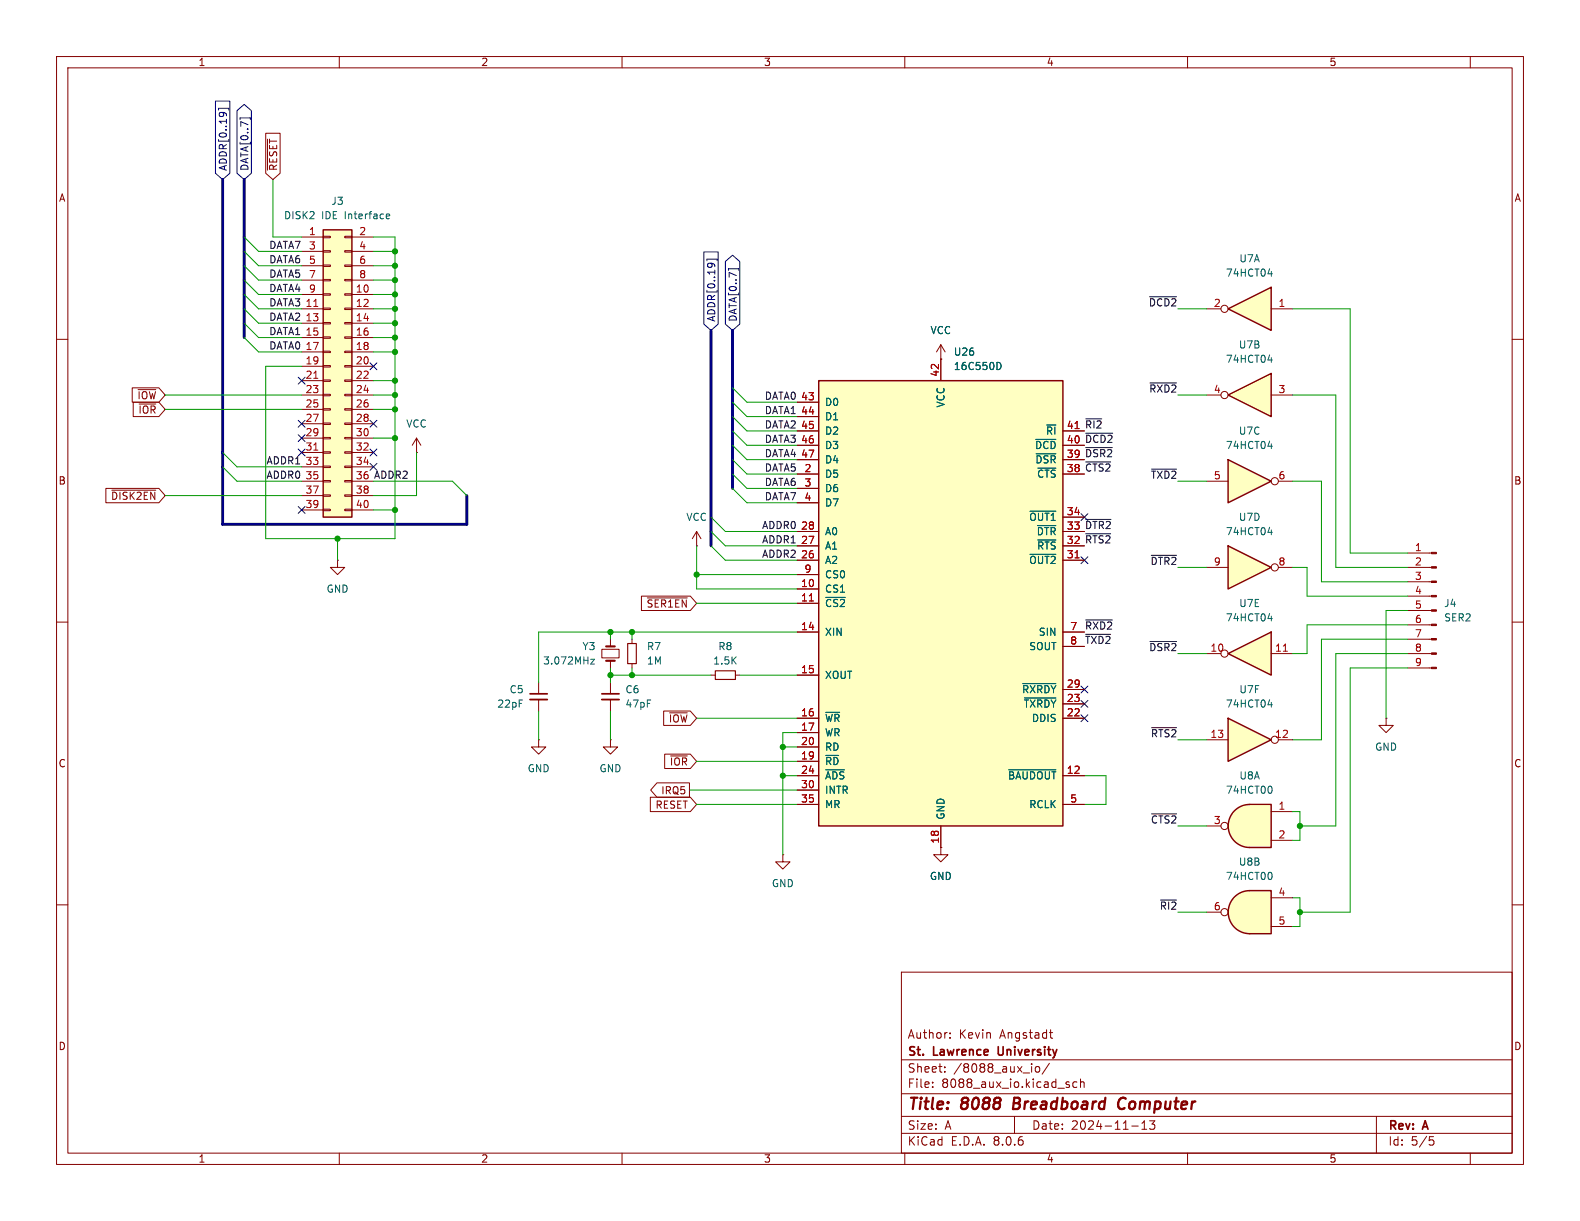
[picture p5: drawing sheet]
<svg xmlns="http://www.w3.org/2000/svg" width="279mm" height="216mm" viewBox="0 0 279 216" stroke-linecap="round" stroke-linejoin="round" font-family="sans-serif">
<g fill="none" stroke="#840000" stroke-width=".18">
<path d="M10 10h259.4v195.9h-259.4zM12 12h255.4v191.9h-255.4zM60 10v2M110 10v2M160 10v2M210 10v2M260 10v2M10 60h2M267.4 60h2M59.7 99.1v1.2h1.3l-1.3 1.3-1.3-1.3h1.3M59.7 99.1h.1M123.2 96.5h.1"/>
<path d="M123.2 94l-.8 1.3M123.2 94v2.5M123.2 94l.8 1.3M10 110h2M267.4 110h2M10 160h2M267.4 160h2M159.4 171.9h108v32h-108zM159.4 197.4h108M159.4 193.4h108M159.4 187.4h108M164.9 192.1v.2"/>
<path d="M164.9 191.4v.1M167.1 189.4v.2M167.1 188.7v.1M168 183.4v.2M168 182.7v.1M179.4 197.4v3M183.1 188.7l.3-.1 .4 .1 .1 .6-.2 .2-.3 .1-.3-.2zM185.6 182.6h.5M185.6 188l-1.3 1.9M185.8 183.4l.3 .2M188.7 191.8l.4 .1v.2l-.2 .2h-.3M188.7 191.3l.4 .1"/>
<path d="M190.4 191.4l-.4-.1-.3 .3v.4l.2 .2h.5M191.1 191.4l.2-.1 .3 .1 .1 .9M191.1 190.8v1.5M200.1 199.1h1.2M201.9 199.7h.9M201.9 198.6l.5-.4v1.5M204.2 198.2l-.5 .6 .4 .1v.6l-.2 .2h-.4l-.2-.2M243.4 197.4v6.5M60 203.9v2M110 203.9v2M159.4 200.4h108M160 203.9v2"/>
<path d="M210 203.9v2M252.8 201h.7M252.9 201.6h.4l.3 .2-.2 .6-.5 .1M260 203.9v2"/>
</g>
<path d="M179.4 194.1l-.3 2h.8M198.7 194.1a1.13 1.13 0 0 0-.9 .7 1.13 1.13 0 0 0 .2 1.2l.3 .1 .5-.1" fill="none" stroke="#840000" stroke-width=".4"/>
<path d="M176.5 185.1l.1 1.3" fill="none" stroke="#840000" stroke-width=".3"/>
<path d="M57.1 40.6h5.1v50.8h-5.1z" fill="#ffffc2"/>
<g fill="none" stroke="#840000" stroke-width=".18">
<path d="M53.3 41.9h3.8M53.3 52.1h3.8M53.3 54.6h3.8M53.3 57.2h3.8M53.3 59.7h3.8M53.3 44.5h3.8M53.3 47h3.8M53.3 49.5h3.8M57.1 59.6h1.3v.2h-1.3zM57.1 57h1.3v.3h-1.3zM57.1 54.5h1.3v.2h-1.3zM57.1 51.9h1.3v.3h-1.3z"/>
<path d="M57.1 49.4h1.3v.3h-1.3zM57.1 46.9h1.3v.2h-1.3zM57.1 44.3h1.3v.3h-1.3zM57.1 41.8h1.3v.2h-1.3zM61 59.6h1.2v.2h-1.2zM61 57h1.2v.3h-1.2zM61 54.5h1.2v.2h-1.2zM61 51.9h1.2v.3h-1.2zM61 49.4h1.2v.3h-1.2zM61 46.9h1.2v.2h-1.2zM61 44.3h1.2v.3h-1.2zM61 41.8h1.2v.2h-1.2z"/>
<path d="M62.2 41.9h3.8M62.2 52.1h3.8M62.2 54.6h3.8M62.2 57.2h3.8M62.2 59.7h3.8M62.2 44.5h3.8M62.2 47h3.8M62.2 49.5h3.8M53.3 62.2h3.8M53.3 64.8h3.8M53.3 67.3h3.8M53.3 69.9h3.8"/>
<path d="M53.3 72.4h3.8M53.3 74.9h3.8M53.3 77.5h3.8M57.1 79.9h1.3v.2h-1.3zM57.1 77.3h1.3v.3h-1.3zM57.1 74.8h1.3v.3h-1.3zM57.1 72.3h1.3v.2h-1.3zM57.1 69.7h1.3v.3h-1.3zM57.1 67.2h1.3v.2h-1.3zM57.1 64.6h1.3v.3h-1.3zM57.1 62.1h1.3v.3h-1.3zM61 79.9h1.2v.2h-1.2z"/>
<path d="M61 77.3h1.2v.3h-1.2zM61 74.8h1.2v.3h-1.2zM61 72.3h1.2v.2h-1.2zM61 69.7h1.2v.3h-1.2zM61 67.2h1.2v.2h-1.2zM61 64.6h1.2v.3h-1.2zM61 62.1h1.2v.3h-1.2zM62.2 62.2h3.8M62.2 64.8h3.8M62.2 67.3h3.8M62.2 69.9h3.8M62.2 72.4h3.8"/>
<path d="M62.2 74.9h3.8M62.2 77.5h3.8M53.3 80h3.8M53.3 82.6h3.8M53.3 85.1h3.8M53.3 87.6h3.8M53.3 90.2h3.8M57.1 90h1.3v.3h-1.3zM57.1 87.5h1.3v.3h-1.3zM57.1 85h1.3v.2h-1.3zM57.1 82.4h1.3v.3h-1.3zM61 90h1.2v.3h-1.2z"/>
<path d="M61 87.5h1.2v.3h-1.2zM61 85h1.2v.2h-1.2zM61 82.4h1.2v.3h-1.2zM62.2 80h3.8M62.2 82.6h3.8M62.2 85.1h3.8M62.2 87.6h3.8M62.2 90.2h3.8"/>
</g>
<path d="M57.1 40.6h5.1v50.8h-5.1z" fill="none" stroke="#840000" stroke-width=".25"/>
<path d="M55.5 54.2h.7M55.5 66.9h.7M55.5 79.6h.7" fill="none" stroke="#a90000" stroke-width=".18"/>
<path d="M68.4 38.6h.5M68.4 37.9l.3-.1 .2 .3-.6 .2" fill="none" stroke="#006464" stroke-width=".18"/>
<path d="M218.3 158.6a3.8 3.8 0 0 1 2.7-1.1v7.6a3.8 3.8 0 0 1-3.5-2.4 3.8 3.8 0 0 1 .8-4.1z" fill="#ffffc2" stroke="#ffffc2" stroke-width=".18"/>
<path d="M221 157.5h3.8v7.6h-3.8z" fill="#ffffc2"/>
<path d="M218.3 158.6a3.8 3.8 0 0 1 2.7-1.1h3.8v7.6h-3.8a3.8 3.8 0 0 1-3.5-2.4 3.8 3.8 0 0 1 .8-4.1z" fill="none" stroke="#840000" stroke-width=".25"/>
<g fill="none" stroke="#840000" stroke-width=".18">
<path d="M224.8 158.8h3.8M213.4 161.3h2.5M224.8 163.8h3.8"/>
<circle cx="216.5" cy="161.3" r=".63"/>
</g>
<path d="M224.8 154.3l.1 .4-.1 .8" fill="none" stroke="#006464" stroke-width=".18"/>
<path d="M218.3 143.4a3.8 3.8 0 0 1 2.7-1.2v7.7a3.8 3.8 0 0 1-3.5-2.4 3.8 3.8 0 0 1 .8-4.1z" fill="#ffffc2" stroke="#ffffc2" stroke-width=".18"/>
<path d="M221 142.2h3.8v7.7h-3.8z" fill="#ffffc2"/>
<path d="M218.3 143.4a3.8 3.8 0 0 1 2.7-1.2h3.8v7.7h-3.8a3.8 3.8 0 0 1-3.5-2.4 3.8 3.8 0 0 1 .8-4.1z" fill="none" stroke="#840000" stroke-width=".25"/>
<g fill="none" stroke="#840000" stroke-width=".18">
<path d="M213.4 146.1h2.5M224.8 143.5h3.8M224.8 148.6h3.8"/>
<circle cx="216.5" cy="146" r=".63"/>
</g>
<path d="M224.8 139.1l.1 .4-.1 .7" fill="none" stroke="#006464" stroke-width=".18"/>
<path d="M217.2 127l7.6 3.8-7.6 3.8z" fill="#ffffc2"/>
<path d="M217.2 127l7.6 3.8-7.6 3.8z" fill="none" stroke="#840000" stroke-width=".25"/>
<g fill="none" stroke="#840000" stroke-width=".18">
<path d="M213.4 130.8h3.8M226.1 130.8h2.5M166.4 149.9v1.2h1.2l-1.2 1.3-1.3-1.3h1.3M166.4 149.9h.1"/>
<circle cx="225.4" cy="130.8" r=".63"/>
</g>
<path d="M224.2 124.6h.8M224.8 124.2v.8" fill="none" stroke="#006464" stroke-width=".18"/>
<path d="M217.2 69.9l7.6-3.9v7.7z" fill="#ffffc2"/>
<path d="M217.2 69.9l7.6-3.9v7.7z" fill="none" stroke="#840000" stroke-width=".25"/>
<g fill="none" stroke="#840000" stroke-width=".18">
<path d="M213.4 69.9h2.5M224.8 69.9h3.8M107.9 120.7v2M107.9 123.7v2M138.4 151.1v1.3h1.3l-1.3 1.3-1.2-1.3h1.2M138.4 151.1h.1"/>
<circle cx="216.5" cy="69.8" r=".63"/>
</g>
<path d="M224.2 63.7h.8M224.8 63.2v.9" fill="none" stroke="#006464" stroke-width=".18"/>
<path d="M106.4 123.7h3.1" fill="none" stroke="#840000" stroke-width=".33"/>
<path d="M106.4 122.7h3.1" fill="none" stroke="#840000" stroke-width=".3"/>
<path d="M144.8 67.3h43.2v78.8h-43.2z" fill="#ffffc2"/>
<path d="M144.8 67.3h43.2v78.8h-43.2z" fill="none" stroke="#840000" stroke-width=".25"/>
<g fill="none" stroke="#840000" stroke-width=".18">
<path d="M141 78.7h3.8M141 76.2h3.8M141 71.1h3.8M141 73.7h3.8M166.4 63.5v3.8M188 78.7h3.8M188 76.2h3.8M141 83.8h3.8M141 99.1h3.8M141 96.5h3.8M141 94h3.8M141 86.4h3.8"/>
<path d="M141 81.3h3.8M141 88.9h3.8M188 83.8h3.8M188 99.1h3.8M188 96.5h3.8M188 94h3.8M188 91.4h3.8M188 81.3h3.8M141 104.1h3.8M141 106.7h3.8M141 111.8h3.8M141 119.4h3.8"/>
<path d="M141 101.6h3.8M188 111.8h3.8M188 114.3h3.8M95.2 130.8v1.3h1.3l-1.3 1.3-1.2-1.3h1.2M95.2 130.8h.1M141 137.2h3.8M141 127h3.8M141 129.5h3.8M141 134.6h3.8M141 132.1h3.8M141 139.7h3.8M188 137.2h3.8"/>
<path d="M188 127h3.8M188 124.5h3.8M188 121.9h3.8M141 142.2h3.8M166.4 146.1v3.8M188 142.2h3.8"/>
</g>
<g fill="none" stroke="#006464" stroke-width=".18">
<path d="M176.3 64.1a.64 .64 0 0 1 .7 .6 .64 .64 0 0 1-.7 .6M183.2 77.7h3.5M185.1 75.2h1.6M182.1 98h4.6M182.1 90.4h4.6M183.2 80.2h3.5M183.5 92.9h3.2M183.5 95.5h3.2M183.5 82.8h3.2M146 105.6h3.5M146 136.1h3.3M146 126h2.5"/>
<path d="M146 133.6h2.3M178.4 136.1h8.3M180.9 120.9h5.8M181.2 123.4h5.5"/>
</g>
<path d="M190.1 75.8h.7M190.1 98.6h.7M143.1 106.3h.7" fill="none" stroke="#a90000" stroke-width=".18"/>
<path d="M217.2 54.6l7.6-3.8v7.6z" fill="#ffffc2"/>
<path d="M217.2 54.6l7.6-3.8v7.6z" fill="none" stroke="#840000" stroke-width=".25"/>
<g fill="none" stroke="#840000" stroke-width=".18">
<path d="M213.4 54.6h2.5M224.8 54.6h3.8M73.7 77.5l-.8 1.2M73.7 77.5v2.5M73.7 77.5l.7 1.2M73.7 80h.1M248.9 97.8h4.2M106.4 114.8h3.1v1.5h-3.1zM107.9 113v1.3M107.9 116.8v1.3M248.9 118.1h4.2M248.9 115.6h4.2"/>
<path d="M248.9 113h4.2M248.9 110.5h4.2M248.9 108h4.2M248.9 105.4h4.2M248.9 102.9h4.2M248.9 100.3h4.2M95.2 120.7v2M95.2 123.7v2M107.9 130.8v1.3h1.3l-1.3 1.3-1.2-1.3h1.2M107.9 130.8h.1"/>
<circle cx="216.5" cy="54.6" r=".63"/>
</g>
<path d="M224.2 48.4h.8M224.8 48v.8M104.5 116.6h.6l-.6 .8h.6" fill="none" stroke="#006464" stroke-width=".18"/>
<path d="M93.7 123.7h3.1" fill="none" stroke="#840000" stroke-width=".33"/>
<path d="M93.7 122.7h3.1" fill="none" stroke="#840000" stroke-width=".3"/>
<path d="M107.2 116.8h1.5M107.2 114.3h1.5" fill="none" stroke="#840000" stroke-width=".38"/>
<g fill="#840000" stroke="#840000" stroke-width=".18">
<path d="M253.1 118h.9v.2h-.9z"/>
<path d="M253.1 115.4h.9v.3h-.9z"/>
<path d="M253.1 112.9h.9v.3h-.9z"/>
<path d="M253.1 110.4h.9v.2h-.9z"/>
<path d="M253.1 107.8h.9v.3h-.9z"/>
<path d="M253.1 105.3h.9v.2h-.9z"/>
<path d="M253.1 102.7h.9v.3h-.9z"/>
<path d="M253.1 100.2h.9v.3h-.9z"/>
<path d="M253.1 97.7h.9v.2h-.9z"/>
</g>
<path d="M217.2 115.6l7.6-3.8v7.6z" fill="#ffffc2"/>
<path d="M217.2 115.6l7.6-3.8v7.6z" fill="none" stroke="#840000" stroke-width=".25"/>
<g fill="none" stroke="#840000" stroke-width=".18">
<path d="M166.4 63.5h.1M166.4 61l-.8 1.2M166.4 61v2.5M166.4 61l.7 1.2M213.4 115.6h2.5M224.8 115.6h3.8"/>
<circle cx="216.5" cy="115.6" r=".63"/>
</g>
<path d="M226.9 115.2h.8" fill="none" stroke="#a90000" stroke-width=".18"/>
<path d="M224.2 109.4h.8M224.8 109v.8" fill="none" stroke="#006464" stroke-width=".18"/>
<path d="M217.2 81.3l7.6 3.8-7.6 3.8z" fill="#ffffc2"/>
<path d="M217.2 81.3l7.6 3.8-7.6 3.8z" fill="none" stroke="#840000" stroke-width=".25"/>
<g fill="none" stroke="#840000" stroke-width=".18">
<path d="M213.4 85.1h3.8M226.1 85.1h2.5M111.8 113v.8M111.8 117.3v.8"/>
<circle cx="225.4" cy="85.1" r=".63"/>
</g>
<path d="M224.2 78.9h.8M224.8 78.5v.8" fill="none" stroke="#006464" stroke-width=".18"/>
<path d="M111 113.8h1.5v3.5h-1.5z" fill="none" stroke="#840000" stroke-width=".2"/>
<path d="M217.2 96.5l7.6 3.8-7.6 3.8z" fill="#ffffc2"/>
<path d="M217.2 96.5l7.6 3.8-7.6 3.8z" fill="none" stroke="#840000" stroke-width=".25"/>
<g fill="none" stroke="#840000" stroke-width=".18">
<path d="M47 23.6h2.5v7l-1.2 1.2-1.3-1.2zM47.3 24.6v5.5M23.4 68.6h4.7l1.1 1.3-1.1 1.2h-4.7zM23.6 71.1h4.5l1.1 1.3-1.1 1.3h-4.5zM24.4 68.9h3.2M24.6 71.4h3M141 78.7h3.8M141 76.2h3.8M141 71.1h3.8M141 73.7h3.8M166.4 63.5h.1M166.4 63.5v3.8"/>
<path d="M188 78.7h3.8M188 76.2h3.8M18.7 86.4h9.4l1.1 1.2-1.1 1.3h-9.4zM19.8 86.7h7.8M141 83.8h3.8M141 99.1h3.8M141 96.5h3.8M141 94h3.8M141 86.4h3.8M141 81.3h3.8M141 88.9h3.8M188 83.8h3.8"/>
<path d="M188 99.1h3.8M188 96.5h3.8M188 94h3.8M188 91.4h3.8M188 81.3h3.8M113.4 105.4h8.7l1.1 1.3-1.1 1.3h-8.7zM114.5 105.7h7M125.7 119.4h.8M130 119.4h.8M141 119.4h3.8M141 104.1h3.8M141 106.7h3.8"/>
<path d="M141 111.8h3.8M141 101.6h3.8M188 111.8h3.8M188 114.3h3.8M213.4 100.3h3.8M226.1 100.3h2.5M116.2 138.4h5.7v2.6h-5.7l-1.1-1.3zM117.4 125.7h4.7l1.1 1.3-1.1 1.3h-4.7zM117.5 133.3h4.6l1.1 1.3-1.1 1.3h-4.6zM118.4 126h3.1M118.6 133.7h2.9M141 137.2h3.8"/>
<path d="M141 127h3.8M141 129.5h3.8M141 134.6h3.8M141 132.1h3.8M141 139.7h3.8M188 137.2h3.8M188 127h3.8M188 124.5h3.8M188 121.9h3.8M245.1 127v1.3h1.3l-1.3 1.2-1.3-1.2h1.3M245.1 127h.1M115 141h7.1l1.1 1.2-1.1 1.3h-7.1z"/>
<path d="M141 142.2h3.8M166.4 149.9h.1M166.4 146.1v3.8M188 142.2h3.8"/>
<circle cx="225.4" cy="100.3" r=".63"/>
</g>
<g fill="none" stroke="#006464" stroke-width=".18">
<path d="M176.3 64.1a.64 .64 0 0 1 .7 .6 .64 .64 0 0 1-.7 .6M183.2 77.7h3.5M185.1 75.2h1.6M182.1 98h4.6M182.1 90.4h4.6M183.2 80.2h3.5M183.5 92.9h3.2M183.5 95.5h3.2M183.5 82.8h3.2M224.2 94.1h.8M224.8 93.7v.9M146 105.6h3.5"/>
<path d="M146 136.1h3.3M146 126h2.5M146 133.6h2.3M178.4 136.1h8.3M180.9 120.9h5.8M181.2 123.4h5.5"/>
</g>
<path d="M126.5 118.6h3.5v1.5h-3.5z" fill="none" stroke="#840000" stroke-width=".2"/>
<g fill="none" stroke="#000084" stroke-width=".18">
<path d="M38.1 17.9h2.5v12.7l-1.2 1.2-1.3-1.2zM38.6 19.5v-.3h1.9v.3M38.9 19.9h.8M39.3 19.9h.1M41.9 19.6l1.3-1.1 1.3 1.1v11l-1.3 1.2-1.3-1.2zM42.5 21.1v-.3h1.8v.3M124.5 44.5h2.5v12.8l-1.3 1.1-1.2-1.1zM125 46.1v-.3h1.8v.3M125.3 46.6h.8M125.7 46.5l.1 .1M128.3 46.2l1.2-1.1 1.3 1.1v11.1l-1.3 1.1-1.2-1.1zM128.8 47.8v-.3h1.8v.3"/>
<path d="M52.7 79.4l1.2 1.2M52.7 74.3l1.2 1.2M52.7 76.9l1.2 1.2M52.7 66.7l1.2 1.2M53.9 79.4l-1.2 1.2M53.9 74.3l-1.2 1.2M53.9 76.9l-1.2 1.2M53.9 66.7l-1.2 1.2M65.4 74.3l1.2 1.2M65.4 64.2l1.2 1.2M65.4 79.4l1.2 1.2M66.6 64.2l-1.2 1.2"/>
<path d="M66.6 74.3l-1.2 1.2M66.6 79.4l-1.2 1.2M52.7 89.6l1.2 1.2M53.9 89.6l-1.2 1.2M65.4 81.9l1.2 1.3M66.6 81.9l-1.2 1.3M191.2 98.5l1.2 1.2M191.2 90.8l1.2 1.2M192.4 98.5l-1.2 1.2M192.4 90.8l-1.2 1.2M191.2 123.9l1.2 1.2M191.2 121.3l1.2 1.2"/>
<path d="M191.2 126.4l1.2 1.2M192.4 123.9l-1.2 1.2M192.4 121.3l-1.2 1.2M192.4 126.4l-1.2 1.2"/>
</g>
<g fill="none" stroke="#0f0f0f" stroke-width=".18">
<path d="M203.3 52.5h4.8M192 76.6h4.8M192 79.1h4.7M192 74.1h2.8M203.3 67.7h4.8M192 81.7h4.4M192 91.8h4.5M192 94.4h4.4M203.6 98.2h4.5M203.7 83h4.4M192 109.6h4.7M192 112.2h4.4"/>
<path d="M203.3 113.4h4.8M203.7 128.7h4.4M203.7 143.9h4.4M205.2 159.2h2.9"/>
</g>
<path d="M39.4 31.8v60.9h43.1v-5.1M43.2 31.8v27.9M125.7 58.4v38.1M129.5 58.4v28" fill="none" stroke="#000084" stroke-width=".51"/>
<g fill="none" stroke="#009600" stroke-width=".18">
<path d="M48.3 31.8v10.1h5M43.2 44.5l2.5 2.5h7.6M43.2 47l2.5 2.5h7.6M43.2 49.5l2.5 2.6h7.6M43.2 52.1l2.5 2.5h7.6M43.2 41.9l2.5 2.6h7.6M43.2 59.7l2.5 2.5h7.6M43.2 57.2l2.5 2.5h7.6M43.2 54.6l2.5 2.6h7.6M66 41.9h3.8v53.4h-22.8v-30.5h6.3M66 47h3.8M66 49.5h3.8"/>
<path d="M66 52.1h3.8M66 54.6h3.8M66 44.5h3.8M66 59.7h3.8M66 57.2h3.8M208.3 54.6h5.1M228.6 54.6h10.2v43.2h10.1M29.2 69.9h24.1M29.2 72.4h24.1M66 69.9h3.8M66 62.2h3.8M66 72.4h3.8"/>
<path d="M66 77.5h3.8M66 67.3h3.8M129.5 73.7l2.6 2.5h8.9M129.5 71.1l2.6 2.6h8.9M129.5 68.6l2.6 2.5h8.9M129.5 78.7l2.6 2.6h8.9M129.5 76.2l2.6 2.5h8.9M208.3 69.9h5.1M228.6 69.9h7.6v30.4h12.7M29.2 87.6h24.1M39.4 82.6l2.5 2.5h11.4M39.4 80l2.5 2.6h11.4"/>
<path d="M59.7 95.3v3.8M66 85.1h14l2.5 2.5M66 90.2h3.8M73.7 80v7.6h-7.7M123.2 96.5v7.6h17.8M125.7 91.4l2.6 2.6h12.7M125.7 96.5l2.6 2.6h12.7M125.7 94l2.6 2.5h12.7M129.5 81.3l2.6 2.5h8.9M129.5 83.8l2.6 2.6h8.9M129.5 86.4l2.6 2.5h8.9M208.3 85.1h5.1"/>
<path d="M228.6 85.1h5.1v17.8h15.2M107.9 119.4h17.8M107.9 111.8v1.2M107.9 118.1v2.6M111.8 111.8v1.2M111.8 118.1v1.3M123.2 106.7h17.8M123.2 101.6h17.8M130.8 119.4h10.2M141 111.8h-45.8v8.9M208.3 100.3h5.1M208.3 115.6h5.1"/>
<path d="M228.6 100.3h2.5v5.1h17.8M248.9 115.6h-12.7v30.5h-6.3M248.9 118.1h-10.1v43.2h-8.9M248.9 110.5h-17.8v5.1h-2.5M248.9 108h-3.8v19M248.9 113h-15.2v17.8h-5.1M95.2 125.7v5.1M107.9 125.7v5.1M121.9 139.7h19.1M123.2 134.6h17.8M123.2 127h17.8M138.4 137.2h2.6"/>
<path d="M138.4 132.1h2.6M141 129.5h-2.6v21.6M191.8 137.2h3.8v5h-3.8M208.3 130.8h5.1M123.2 142.2h17.8M208.3 146.1h5.1M228.6 143.5h1.3v5.1h-1.3M228.6 158.8h1.3v5h-1.3M208.3 161.3h5.1"/>
</g>
<path d="M190.1 75.8h.7M190.1 98.6h.7M143.1 106.3h.7" fill="none" stroke="#a90000" stroke-width=".18"/>
<g fill="#009600" stroke="#009600" stroke-width=".18">
<circle cx="69.8" cy="44.5" r=".46"/>
<circle cx="69.8" cy="72.4" r=".46"/>
<circle cx="69.8" cy="77.5" r=".46"/>
<circle cx="69.8" cy="67.3" r=".46"/>
<circle cx="69.8" cy="69.9" r=".46"/>
<circle cx="59.7" cy="95.3" r=".46"/>
<circle cx="69.8" cy="90.2" r=".46"/>
<circle cx="69.8" cy="54.6" r=".46"/>
<circle cx="69.8" cy="57.2" r=".46"/>
<circle cx="69.8" cy="59.7" r=".46"/>
<circle cx="69.8" cy="62.2" r=".46"/>
<circle cx="69.8" cy="52.1" r=".46"/>
<circle cx="69.8" cy="49.5" r=".46"/>
<circle cx="69.8" cy="47" r=".46"/>
<circle cx="123.2" cy="101.6" r=".46"/>
<circle cx="107.9" cy="119.4" r=".46"/>
<circle cx="111.8" cy="119.4" r=".46"/>
<circle cx="138.4" cy="132.1" r=".46"/>
<circle cx="138.4" cy="137.2" r=".46"/>
<circle cx="111.8" cy="111.8" r=".46"/>
<circle cx="107.9" cy="111.8" r=".46"/>
<circle cx="229.9" cy="161.3" r=".46"/>
<circle cx="229.9" cy="146.1" r=".46"/>
</g>
<g font-size="2.8" fill="#840000">
<text x="160.4" y="196.8">Title:</text>
<text x="170.1" y="196.8">8088</text>
<text x="180" y="196.8">Breadboard</text>
<text x="199.4" y="196.8">Computer</text>
</g>
<g font-size="2.1" fill="#840000">
<text x="160.4" y="183.9">Author:</text>
<text x="169.6" y="183.9">Kevin</text>
<text x="176.9" y="183.9">Angstadt</text>
<text x="160.4" y="189.9">Sheet:</text>
<text x="160.4" y="187.1">St.</text>
<text x="165.1" y="187.1">Lawrence</text>
<text x="168.6" y="189.9">/8088_aux_io/</text>
<text x="177.2" y="187.1">University</text>
<text x="160.4" y="192.6">File:</text>
<text x="166.5" y="192.6">8088_aux_io.kicad_sch</text>
<text x="160.4" y="202.8">KiCad</text>
<text x="160.4" y="200">Size:</text>
<text x="167.1" y="200">A</text>
<text x="168.1" y="202.8">E.D.A.</text>
<text x="175.7" y="202.8">8.0.6</text>
<text x="182.4" y="200">Date:</text>
<text x="189.4" y="200">2024-11-13</text>
<text x="245.4" y="200.2">Rev:</text>
<text x="245.4" y="202.8">Id:</text>
<text x="249.5" y="202.8">5/5</text>
<text x="251.8" y="200.2">A</text>
</g>
<g font-size="1.8" fill="#840000">
<text x="35" y="11.9">1</text>
<text x="85" y="11.9">2</text>
<text x="135" y="11.9">3</text>
<text x="185" y="11.9">4</text>
<text x="235" y="11.9">5</text>
<text x="10.3" y="35.9">A</text>
<text x="49.2" y="30.3" transform="rotate(-90 49.2 30.3)">~{RESET}</text>
<text x="267.7" y="35.9">A</text>
<text x="24.2" y="70.8">~{IOW}</text>
<text x="24.4" y="73.3">~{IOR}</text>
<text x="10.3" y="85.9">B</text>
<text x="19.5" y="88.6">~{DISK2EN}</text>
<text x="267.7" y="85.9">B</text>
<text x="114.2" y="107.6">~{SER1EN}</text>
<text x="118.2" y="128">~{IOW}</text>
<text x="10.3" y="135.9">C</text>
<text x="118.4" y="135.6">~{IOR}</text>
<text x="267.7" y="135.9">C</text>
<text x="115.8" y="143.2">RESET</text>
<text x="116.8" y="140.7">IRQ5</text>
<text x="10.3" y="185.9">D</text>
<text x="267.7" y="185.9">D</text>
<text x="35" y="205.8">1</text>
<text x="85" y="205.8">2</text>
<text x="135" y="205.8">3</text>
<text x="185" y="205.8">4</text>
<text x="235" y="205.8">5</text>
</g>
<g font-size="1.8" fill="#000084">
<text x="40.3" y="30.3" transform="rotate(-90 40.3 30.3)">ADDR[0..19]</text>
<text x="44.1" y="30.3" transform="rotate(-90 44.1 30.3)">DATA[0..7]</text>
<text x="126.7" y="57" transform="rotate(-90 126.7 57)">ADDR[0..19]</text>
<text x="130.5" y="57" transform="rotate(-90 130.5 57)">DATA[0..7]</text>
</g>
<g font-size="1.8" fill="#006464">
<text x="50.1" y="39">DISK2</text>
<text x="56.9" y="39">IDE</text>
<text x="58.5" y="36.4">J3</text>
<text x="61.1" y="39">Interface</text>
<text x="219.1" y="46.6">U7A</text>
<text x="216.7" y="49.1">74HCT04</text>
<text x="164.5" y="59.3">VCC</text>
<text x="168.6" y="63.1">U26</text>
<text x="168.6" y="65.6">16C550D</text>
<text x="216.7" y="64.4">74HCT04</text>
<text x="219" y="61.8">U7B</text>
<text x="145.8" y="72">D0</text>
<text x="71.7" y="75.8">VCC</text>
<text x="145.8" y="74.5">D1</text>
<text x="145.8" y="77.1">D2</text>
<text x="167.2" y="72.2" transform="rotate(-90 167.2 72.2)">VCC</text>
<text x="184.9" y="77.1">~{RI}</text>
<text x="219" y="77.1">U7C</text>
<text x="145.8" y="79.6">D3</text>
<text x="145.8" y="82.1">D4</text>
<text x="182.9" y="79.6">~{DCD}</text>
<text x="183" y="82.1">~{DSR}</text>
<text x="216.7" y="79.6">74HCT04</text>
<text x="145.8" y="84.7">D5</text>
<text x="145.8" y="87.2">D6</text>
<text x="145.8" y="89.8">D7</text>
<text x="183.3" y="84.7">~{CTS}</text>
<text x="121.3" y="92.3">VCC</text>
<text x="145.8" y="94.8">A0</text>
<text x="181.9" y="92.3">~{OUT1}</text>
<text x="183.2" y="94.8">~{DTR}</text>
<text x="216.7" y="94.8">74HCT04</text>
<text x="219" y="92.3">U7D</text>
<text x="145.8" y="99.9">A2</text>
<text x="145.8" y="97.4">A1</text>
<text x="181.9" y="99.9">~{OUT2}</text>
<text x="183.3" y="97.4">~{RTS}</text>
<text x="57.7" y="105">GND</text>
<text x="145.8" y="105">CS1</text>
<text x="145.8" y="107.5">~{CS2}</text>
<text x="145.8" y="102.5">CS0</text>
<text x="219" y="107.5">U7E</text>
<text x="255.3" y="107.5">J4</text>
<text x="145.8" y="112.6">XIN</text>
<text x="183.6" y="112.6">SIN</text>
<text x="216.7" y="110.1">74HCT04</text>
<text x="255.3" y="110.1">SER2</text>
<text x="95.9" y="117.7">3.072MHz</text>
<text x="102.9" y="115.2">Y3</text>
<text x="114.3" y="115.2">R7</text>
<text x="114.3" y="117.7">1M</text>
<text x="126" y="117.7">1.5K</text>
<text x="126.9" y="115.2">R8</text>
<text x="181.9" y="115.2">SOUT</text>
<text x="87.8" y="125.3">22pF</text>
<text x="90" y="122.8">C5</text>
<text x="110.5" y="122.8">C6</text>
<text x="110.5" y="125.3">47pF</text>
<text x="145.8" y="120.2">XOUT</text>
<text x="180.6" y="122.8">~{RXRDY}</text>
<text x="180.9" y="125.3">~{TXRDY}</text>
<text x="216.7" y="125.3">74HCT04</text>
<text x="219.1" y="122.8">U7F</text>
<text x="145.8" y="127.9">~{WR}</text>
<text x="145.8" y="130.4">WR</text>
<text x="182.4" y="127.9">DDIS</text>
<text x="93.2" y="136.8">GND</text>
<text x="105.9" y="136.8">GND</text>
<text x="145.8" y="135.5">~{RD}</text>
<text x="145.8" y="132.9">RD</text>
<text x="243.1" y="132.9">GND</text>
<text x="145.8" y="138">~{ADS}</text>
<text x="145.8" y="140.6">INTR</text>
<text x="145.8" y="143.1">MR</text>
<text x="178.2" y="138">~{BAUDOUT}</text>
<text x="181.9" y="143.1">RCLK</text>
<text x="216.7" y="140.6">74HCT00</text>
<text x="219.1" y="138">U8A</text>
<text x="167.2" y="145" transform="rotate(-90 167.2 145)">GND</text>
<text x="164.3" y="155.8">GND</text>
<text x="216.7" y="155.8">74HCT00</text>
<text x="219" y="153.3">U8B</text>
<text x="136.4" y="157.1">GND</text>
</g>
<g font-size="1.8" fill="#a90000">
<text x="54.5" y="41.7">1</text>
<text x="63.4" y="41.7">2</text>
<text x="54.5" y="44.2">3</text>
<text x="54.5" y="46.7">5</text>
<text x="63.4" y="44.2">4</text>
<text x="63.4" y="46.7">6</text>
<text x="54.5" y="49.3">7</text>
<text x="54.5" y="51.8">9</text>
<text x="62.8" y="51.8">10</text>
<text x="63.4" y="49.3">8</text>
<text x="53.9" y="54.4">11</text>
<text x="53.9" y="56.9">13</text>
<text x="53.9" y="59.4">15</text>
<text x="62.8" y="54.4">12</text>
<text x="62.8" y="56.9">14</text>
<text x="62.8" y="59.4">16</text>
<text x="214.6" y="54.4">2</text>
<text x="226" y="54.4">1</text>
<text x="53.9" y="62">17</text>
<text x="53.9" y="64.5">19</text>
<text x="62.8" y="62">18</text>
<text x="62.8" y="64.5">20</text>
<text x="53.9" y="67.1">21</text>
<text x="53.9" y="69.6">23</text>
<text x="62.8" y="67.1">22</text>
<text x="62.8" y="69.6">24</text>
<text x="141.6" y="70.9">43</text>
<text x="166.1" y="66.7" transform="rotate(-90 166.1 66.7)">42</text>
<text x="214.6" y="69.6">4</text>
<text x="226" y="69.6">3</text>
<text x="53.9" y="72.1">25</text>
<text x="53.9" y="74.7">27</text>
<text x="53.9" y="77.2">29</text>
<text x="62.8" y="72.1">26</text>
<text x="62.8" y="74.7">28</text>
<text x="62.8" y="77.2">30</text>
<text x="141.6" y="73.4">44</text>
<text x="141.6" y="75.9">45</text>
<text x="188.6" y="75.9">41</text>
<text x="53.9" y="79.8">31</text>
<text x="53.9" y="82.3">33</text>
<text x="62.8" y="79.8">32</text>
<text x="62.8" y="82.3">34</text>
<text x="141.6" y="78.5">46</text>
<text x="141.6" y="81">47</text>
<text x="142.2" y="83.6">2</text>
<text x="188.6" y="83.6">38</text>
<text x="188.6" y="81">39</text>
<text x="188.6" y="78.5">40</text>
<text x="53.9" y="84.8">35</text>
<text x="53.9" y="87.4">37</text>
<text x="53.9" y="89.9">39</text>
<text x="62.8" y="84.8">36</text>
<text x="62.8" y="87.4">38</text>
<text x="62.8" y="89.9">40</text>
<text x="142.2" y="86.1">3</text>
<text x="142.2" y="88.6">4</text>
<text x="214.6" y="84.8">5</text>
<text x="226" y="84.8">6</text>
<text x="141.6" y="93.7">28</text>
<text x="188.6" y="93.7">33</text>
<text x="188.6" y="91.2">34</text>
<text x="141.6" y="98.8">26</text>
<text x="141.6" y="96.3">27</text>
<text x="142.2" y="101.3">9</text>
<text x="188.6" y="98.8">31</text>
<text x="188.6" y="96.3">32</text>
<text x="214.6" y="100.1">9</text>
<text x="226" y="100.1">8</text>
<text x="250.1" y="97.5">1</text>
<text x="250.1" y="100.1">2</text>
<text x="141.6" y="103.9">10</text>
<text x="141.6" y="106.4">11</text>
<text x="250.1" y="102.6">3</text>
<text x="250.1" y="105.2">4</text>
<text x="250.1" y="107.7">5</text>
<text x="141.6" y="111.5">14</text>
<text x="189.2" y="111.5">7</text>
<text x="250.1" y="110.2">6</text>
<text x="250.1" y="112.8">7</text>
<text x="141.6" y="119.1">15</text>
<text x="189.2" y="114">8</text>
<text x="214" y="115.3">10</text>
<text x="225.4" y="115.3">11</text>
<text x="250.1" y="115.3">8</text>
<text x="250.1" y="117.9">9</text>
<text x="188.6" y="124.2">23</text>
<text x="188.6" y="121.7">29</text>
<text x="141.6" y="126.7">16</text>
<text x="141.6" y="129.3">17</text>
<text x="141.6" y="131.8">20</text>
<text x="188.6" y="126.7">22</text>
<text x="214" y="130.6">13</text>
<text x="225.4" y="130.6">12</text>
<text x="141.6" y="134.4">19</text>
<text x="141.6" y="136.9">24</text>
<text x="188.6" y="136.9">12</text>
<text x="141.6" y="139.4">30</text>
<text x="141.6" y="142">35</text>
<text x="189.2" y="142">5</text>
<text x="226" y="143.3">1</text>
<text x="166.1" y="149.3" transform="rotate(-90 166.1 149.3)">18</text>
<text x="214.6" y="145.8">3</text>
<text x="226" y="148.3">2</text>
<text x="214.6" y="161">6</text>
<text x="226" y="158.5">4</text>
<text x="226" y="163.6">5</text>
</g>
<g font-size="1.8" fill="#0f0f0f">
<text x="47.5" y="46.6">DATA6</text>
<text x="47.5" y="44.1">DATA7</text>
<text x="47.5" y="51.7">DATA4</text>
<text x="47.5" y="49.2">DATA5</text>
<text x="47.5" y="56.8">DATA2</text>
<text x="47.5" y="54.3">DATA3</text>
<text x="47.5" y="59.3">DATA1</text>
<text x="203.1" y="54.3">~{DCD2}</text>
<text x="47.5" y="61.9">DATA0</text>
<text x="135.1" y="70.8">DATA0</text>
<text x="203.1" y="69.5">~{RXD2}</text>
<text x="135.1" y="75.9">DATA2</text>
<text x="135.1" y="73.3">DATA1</text>
<text x="191.8" y="75.9">~{RI2}</text>
<text x="47" y="82.2">ADDR1</text>
<text x="135.1" y="83.5">DATA5</text>
<text x="135.1" y="78.4">DATA3</text>
<text x="135.1" y="80.9">DATA4</text>
<text x="191.8" y="78.4">~{DCD2}</text>
<text x="191.8" y="83.5">~{CTS2}</text>
<text x="191.8" y="80.9">~{DSR2}</text>
<text x="47" y="84.7">ADDR0</text>
<text x="66" y="84.7">ADDR2</text>
<text x="135.1" y="88.6">DATA7</text>
<text x="135.1" y="86">DATA6</text>
<text x="203.4" y="84.7">~{TXD2}</text>
<text x="134.7" y="93.6">ADDR0</text>
<text x="191.8" y="93.6">~{DTR2}</text>
<text x="134.7" y="96.2">ADDR1</text>
<text x="134.7" y="98.7">ADDR2</text>
<text x="191.8" y="96.2">~{RTS2}</text>
<text x="203.4" y="100">~{DTR2}</text>
<text x="191.8" y="111.4">~{RXD2}</text>
<text x="191.8" y="114">~{TXD2}</text>
<text x="203.1" y="115.2">~{DSR2}</text>
<text x="203.4" y="130.5">~{RTS2}</text>
<text x="203.4" y="145.7">~{CTS2}</text>
<text x="205" y="160.9">~{RI2}</text>
</g>
</svg>
